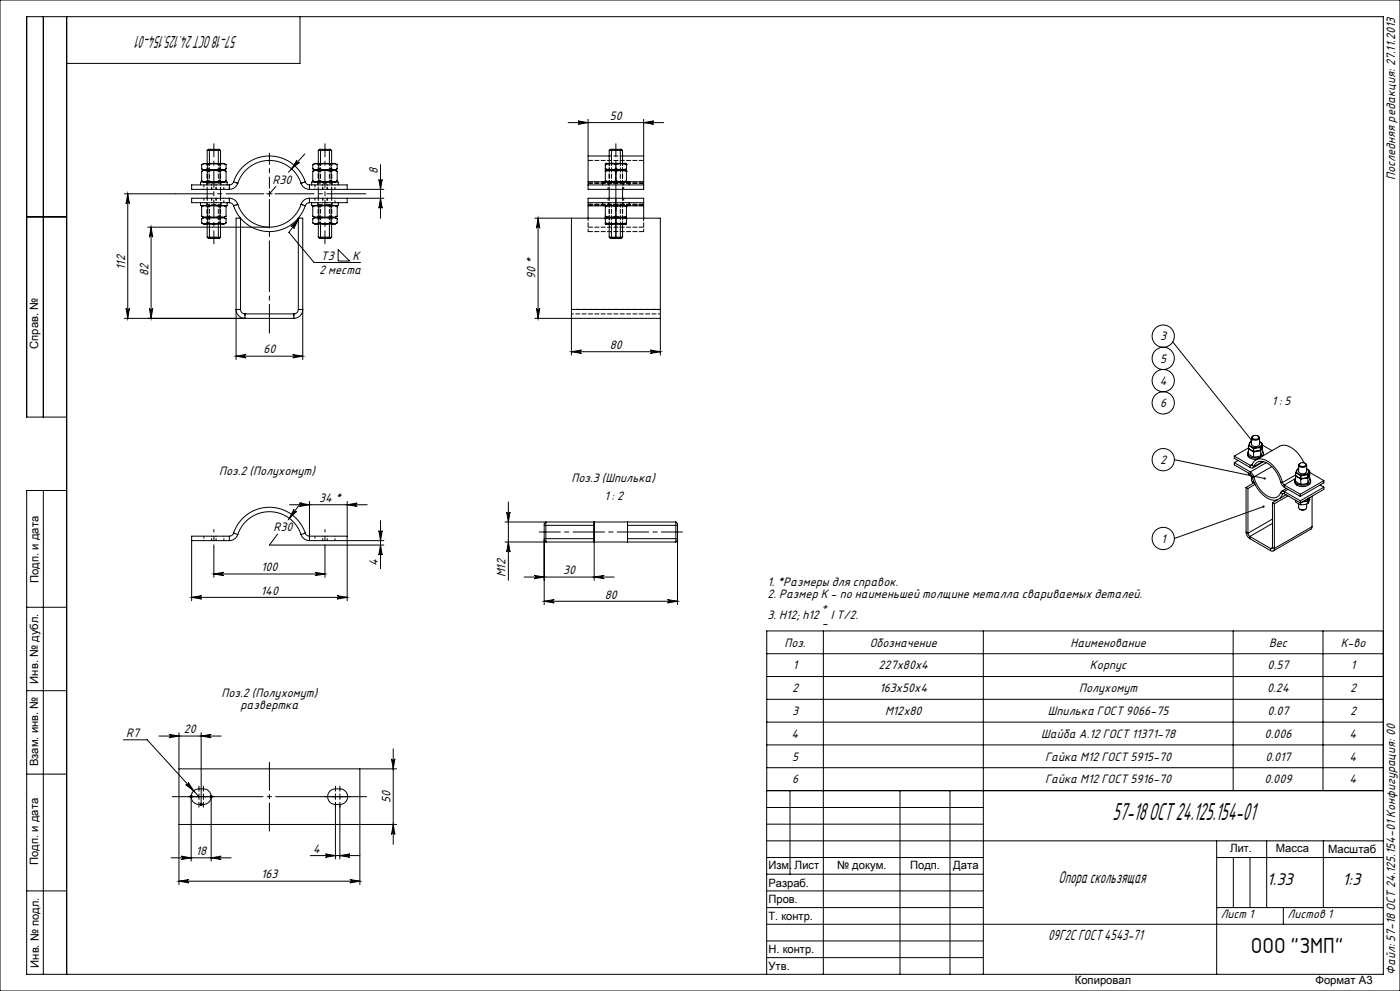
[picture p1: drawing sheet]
<svg xmlns="http://www.w3.org/2000/svg" width="420mm" height="297mm" viewBox="0 0 420 297" stroke-linecap="round" stroke-linejoin="round" font-family="sans-serif">
<g fill="none" stroke="#000" stroke-width=".3">
<path d="M0 0h420v297h-420zM13 5v120M20 5v287M90 5v14h-70M170.4 36.7h28.7M173.4 36.2l3 .5-3 .5a.5 .5 0 0 0 .5-.5 .5 .5 0 0 0-.5-.5zM176.4 35.7v11M193.1 35.7v11M193.1 36.7l3-.5a.5 .5 0 0 0-.5 .5 .5 .5 0 0 0 .5 .5zM37.3 58.1h15.4M38.3 58.1l.5 3a.5 .5 0 0 0-.5-.5 .5 .5 0 0 0-.5 .5zM38.3 58.1v37.3"/>
<path d="M60.2 55.4v-.8h8v.8M60.5 50.6a1.62 1.62 0 0 0 1.8 0M60.5 49.4l.6-.4h6.1l.6 .4M60.5 49.4a1.62 1.62 0 0 1 1.8 0M60.5 51.4a1.62 1.62 0 0 1 1.8 0M60.5 54.2a1.62 1.62 0 0 0 1.8 0M60.5 50.6l.6 .4M60.5 54.2l.6 .4M60.5 49.4v1.2M60.5 51.4v2.8M61.1 51h6.1M61.1 51l-.6 .4"/>
<path d="M62.2 45.1h4M62.2 45.1l.3-.4h3.3l.4 .4M62.2 45.1v3.9M62.2 56.7v2.7M62.3 50.6l1.4 .3 2.3-.3M62.3 49.4l1.4-.3 2.3 .3M62.3 54.2l1.4 .3 2.3-.3M62.3 51.4l2.3-.3 1.4 .3M62.3 49.4v1.2M62.3 51.4v2.8M62.8 44.7v4.3M65.5 44.7v4.3"/>
<path d="M66 50.6a1.62 1.62 0 0 0 1.8 0M66 49.4a1.62 1.62 0 0 1 1.8 0M66 54.2a1.62 1.62 0 0 0 1.8 0M66 51.4a1.62 1.62 0 0 1 1.8 0M66 49.4v1.2M66 51.4v2.8M66.2 45.1v3.9M66.2 56.7v2.7M67.2 51l.6 .4M67.8 50.6l-.6 .4M67.8 54.2l-.6 .4M67.8 49.4v1.2"/>
<path d="M67.8 51.4v2.8M68.8 59.4a2.67 2.67 0 0 1 2.5 1.8M68.8 55.4h-11.3v1.3h11.3M68.8 59.4h-11.3v1.3h11.3M68.8 55.4v1.3M68.8 59.4v1.3M70.1 54.5a11.3 11.3 0 0 1 10.7-7.8 11.3 11.3 0 0 1 10.8 7.8M70.1 54.5a1.33 1.33 0 0 1-1.3 .9M70.1 54.5l1.2 .4M71.3 54.9a10 10 0 0 1 9.5-6.8 10 10 0 0 1 9.5 6.8M71.3 54.9a2.67 2.67 0 0 1-2.5 1.8M80 58.1h1.7"/>
<path d="M80.8 57.2v1.7M82.7 55.9l-1.9 2.2M89.1 48a.5 .5 0 0 0 0 .7 .5 .5 0 0 0 .7 0l-2.3 1.9zM90.3 54.9a2.67 2.67 0 0 0 2.5 1.8M91.4 46.1l-4.8 5.5M91.6 54.5a1.33 1.33 0 0 0 1.2 .9M91.6 54.5l-1.3 .4M92.8 59.4a2.67 2.67 0 0 0-2.5 1.8M92.8 55.4h11.4v1.3M92.8 55.4v1.3M92.8 59.4v1.3M92.8 59.4h22.4"/>
<path d="M92.8 56.7h22.4M93.5 55.4v-.8h8v.8M93.8 50.6a1.62 1.62 0 0 0 1.9 0M93.8 49.4l.7-.4h6l.6 .4M93.8 49.4a1.62 1.62 0 0 1 1.9 0M93.8 51.4a1.62 1.62 0 0 1 1.9 0M93.8 54.2a1.62 1.62 0 0 0 1.9 0M93.8 50.6l.7 .4M93.8 54.2l.7 .4M93.8 49.4v1.2M93.8 51.4v2.8M94.5 51h6"/>
<path d="M94.5 51l-.7 .4M95.5 45.1h4M95.5 45.1l.3-.4h3.4l.3 .4M95.5 45.1v3.9M95.5 56.7v2.7M95.7 50.6l2.2 .3 1.4-.3M95.7 49.4l2.2-.3 1.4 .3M95.7 51.4l1.3-.3 2.3 .3M95.7 54.2l1.3 .3 2.3-.3M95.7 49.4v1.2M95.7 51.4v2.8M96.2 44.7v4.3"/>
<path d="M98.8 44.7v4.3M99.3 50.6a1.62 1.62 0 0 0 1.8 0M99.3 49.4a1.62 1.62 0 0 1 1.8 0M99.3 51.4a1.62 1.62 0 0 1 1.8 0M99.3 54.2a1.62 1.62 0 0 0 1.8 0M99.3 49.4v1.2M99.3 51.4v2.8M99.5 45.1v3.9M99.5 56.7v2.7M100.5 51l.6 .4M101.1 50.6l-.6 .4M101.1 54.2l-.6 .4"/>
<path d="M101.1 49.4v1.2M101.1 51.4v2.8M104.2 59.4v1.3h-11.4M113.7 53.7a.5 .5 0 0 0 .5 .5 .5 .5 0 0 0 .5-.5l-.5 3zM114.2 49.3v16.1M114.2 59.4l.5 3a.5 .5 0 0 0-.5-.5 .5 .5 0 0 0-.5 .5zM176.4 54.5v.9M176.4 46.7v7.8M176.4 55.4v1.3h16.7v-1.3M176.4 55.4h16.7M176.4 46.7h6.4M176.4 54.5h5.2"/>
<path d="M180.8 55.4v-.8h8v.8M181.6 49.1h6.3M181.6 49.4a4.6 4.6 0 0 1 3.2 0M181.6 49.1v.3M181.6 50.6a4.6 4.6 0 0 0 3.2 0M181.6 50.6v.3M181.6 51.4a4.6 4.6 0 0 1 3.2 0M181.6 54.2v.3M181.6 54.2a4.6 4.6 0 0 0 3.2 0M181.6 50.9l.2 .1M181.6 54.5l.2 .1M181.6 49.4v1.2"/>
<path d="M181.6 51.4v2.8M181.8 51h6M181.8 51l-.2 .4M182.8 45.1h4M182.8 45.1v3.9M182.8 56.7v2.7M183.4 44.7v4.3M184.8 49.4a4.6 4.6 0 0 1 3.1 0M184.8 50.6a4.6 4.6 0 0 0 3.1 0M184.8 51.4a4.6 4.6 0 0 1 3.1 0M184.8 54.2a4.6 4.6 0 0 0 3.1 0M184.8 49.4v1.2"/>
<path d="M184.8 51.4v2.8M186.1 44.7v4.3M186.1 44.7l.7 .4M186.1 44.7h-3l-.3 .4M186.8 45.1v3.9M186.8 56.7v2.7M186.8 46.7h6.3M187.8 51l.1 .4M187.9 54.5h5.2M187.9 49.1v.3M187.9 50.6v.3M187.9 54.2v.3"/>
<path d="M187.9 50.9l-.1 .1M187.9 54.5l-.1 .1M187.9 49.4v1.2M187.9 51.4v2.8M193.1 54.5v.9M193.1 46.7v7.8M8 65h12M44.3 68.1h36.5M45.3 68.1l.5 3a.5 .5 0 0 0-.5-.5 .5 .5 0 0 0-.5 .5zM45.3 68.1v27.3M60.2 60.7v.9h8v-.9M60.5 65.6a1.62 1.62 0 0 1 1.8 0"/>
<path d="M60.5 66.8a1.62 1.62 0 0 0 1.8 0M60.5 66.8l.6 .4h6.1l.6-.4M60.5 64.8a1.62 1.62 0 0 0 1.8 0M60.5 62a1.62 1.62 0 0 1 1.8 0M60.5 64.8l.6 .4M60.5 62v2.8M60.5 65.6v1.2M61.1 65.2h6.1M61.1 65.2l-.6 .4M61.1 61.6l-.6 .4M62.2 71.1h4M62.2 67.2v3.9"/>
<path d="M62.2 71.1l.3 .3M62.3 65.6l1.4-.3 2.3 .3M62.3 66.8l1.4 .3 2.3-.3M62.3 64.8l2.3 .3 1.4-.3M62.3 62l2.3-.3 1.4 .3M62.3 62v2.8M62.3 65.6v1.2M62.5 71.4h3.3M62.8 67.2v4.2M65.5 67.2v4.2M66 65.6a1.62 1.62 0 0 1 1.8 0M66 66.8a1.62 1.62 0 0 0 1.8 0"/>
<path d="M66 64.8a1.62 1.62 0 0 0 1.8 0M66 62a1.62 1.62 0 0 1 1.8 0M66 62v2.8M66 65.6v1.2M66.2 67.2v3.9M66.2 71.1l-.4 .3M67.2 65.2l.6 .4M67.2 61.6l.6 .4M67.8 64.8l-.6 .4M67.8 62v2.8M67.8 65.6v1.2M68.8 60.7a1.33 1.33 0 0 1 1.3 1"/>
<path d="M70.1 61.7a11.3 11.3 0 0 0 10.7 7.7 11.3 11.3 0 0 0 10.8-7.7M71.3 61.2a10 10 0 0 0 9.5 6.9 10 10 0 0 0 9.5-6.9M71.3 61.2l-1.2 .5M87.3 67.9l2.2-2.1-1.4 2.7a.5 .5 0 0 0-.1-.7 .5 .5 0 0 0-.7 .1zM89.5 65.8l-2.8 3.9 7.5 9h14M90.3 61.2l1.3 .5M92.8 60.7a1.33 1.33 0 0 0-1.2 1M93.5 60.7v.9h8v-.9M93.8 65.6a1.62 1.62 0 0 1 1.9 0M93.8 66.8l.7 .4h6l.6-.4M93.8 66.8a1.62 1.62 0 0 0 1.9 0M93.8 64.8a1.62 1.62 0 0 0 1.9 0"/>
<path d="M93.8 62a1.62 1.62 0 0 1 1.9 0M93.8 64.8l.7 .4M93.8 62v2.8M93.8 65.6v1.2M94.5 65.2h6M94.5 65.2l-.7 .4M94.5 61.6l-.7 .4M95.5 71.1h4M95.5 67.2v3.9M95.5 71.1l.3 .3M95.7 65.6l2.2-.3 1.4 .3M95.7 66.8l2.2 .3 1.4-.3"/>
<path d="M95.7 64.8l1.3 .3 2.3-.3M95.7 62l1.3-.3 2.3 .3M95.7 62v2.8M95.7 65.6v1.2M95.8 71.4h3.3M95.8 71.4h3.4M96.2 67.2v4.2M98.8 67.2v4.2M99.1 71.4h.1M99.3 65.6a1.62 1.62 0 0 1 1.8 0M99.3 66.8a1.62 1.62 0 0 0 1.8 0M99.3 64.8a1.62 1.62 0 0 0 1.8 0"/>
<path d="M99.3 62a1.62 1.62 0 0 1 1.8 0M99.3 62v2.8M99.3 65.6v1.2M99.5 67.2v3.9M99.5 71.1l-.3 .3M100.5 65.2l.6 .4M100.5 61.6l.6 .4M101.1 64.8l-.6 .4M101.1 62v2.8M101.1 65.6v1.2M101.4 74.8l3.5 3.4h-3.5zM161.4 65.4l.5 3a.5 .5 0 0 0-.5-.5 .5 .5 0 0 0-.5 .5z"/>
<path d="M161.4 65.4v30M171.4 65.4v27.3M176.4 60.7v1M176.4 61.7v3.7M176.4 60.7v-1.3h16.7v1.3M176.4 60.7h16.7M176.4 61.7h5.2M180.8 60.7v.9h8v-.9M181.6 65.6a4.6 4.6 0 0 1 3.2 0M181.6 65.3v.3M181.6 66.8a4.6 4.6 0 0 0 3.2 0M181.6 67.1h6.3"/>
<path d="M181.6 66.8v.3M181.6 62a4.6 4.6 0 0 1 3.2 0M181.6 61.7v.3M181.6 64.8a4.6 4.6 0 0 0 3.2 0M181.6 64.8l.2 .4M181.6 65.4h-21.2M181.6 62v2.8M181.6 65.6v1.2M181.8 65.2h6M181.8 65.2l-.2 .1M181.8 61.6l-.2 .1M182.8 71.1h4"/>
<path d="M182.8 71.1l.3 .3M182.8 67.2v3.9M183.1 71.4h3M183.1 71.4h3.3M183.4 67.2v4.2M184.8 65.6a4.6 4.6 0 0 1 3.1 0M184.8 66.8a4.6 4.6 0 0 0 3.1 0M184.8 62a4.6 4.6 0 0 1 3.1 0M184.8 64.8a4.6 4.6 0 0 0 3.1 0M184.8 62v2.8M184.8 65.6v1.2M186.1 67.2v4.2"/>
<path d="M186.1 71.4h.3M186.8 71.1l-.4 .3M186.8 67.2v3.9M187.8 65.2l.1 .1M187.8 61.6l.1 .1M187.9 61.7h5.2M187.9 65.3v.3M187.9 66.8v.3M187.9 61.7v.3M187.9 64.8l-.1 .4M187.9 65.4h10.2v27.3M187.9 62v2.8"/>
<path d="M187.9 65.6v1.2M193.1 60.7v1M193.1 61.7v3.7M37.3 95.4h50.9M37.8 92.4a.5 .5 0 0 0 .5 .5 .5 .5 0 0 0 .5-.5l-.5 3zM44.8 92.4a.5 .5 0 0 0 .5 .5 .5 .5 0 0 0 .5-.5l-.5 3zM72.2 92.7h-1.4a2.67 2.67 0 0 0 2.7 2.7v-1.3M72.2 92.7a1.33 1.33 0 0 0 1.3 1.4M72.2 92.7v-27.3h-1.4v42.3M73.5 94.1h14.7M88.2 94.1v1.3M89.5 92.7h1.3a2.67 2.67 0 0 1-2.6 2.7"/>
<path d="M89.5 92.7a1.33 1.33 0 0 1-1.3 1.4M89.5 92.7v-27.3h1.3v42.3M160.4 95.4h37.7M160.9 92.4a.5 .5 0 0 0 .5 .5 .5 .5 0 0 0 .5-.5l-.5 3zM171.4 92.7v13.7M171.4 92.7h26.7M198.1 95.4v11M198.1 92.7v2.7M70.8 106.7l3-.5a.5 .5 0 0 0-.5 .5 .5 .5 0 0 0 .5 .5zM70.8 106.7h20M87.8 106.2l3 .5-3 .5a.5 .5 0 0 0 .5-.5 .5 .5 0 0 0-.5-.5zM171.4 105.4h26.7"/>
<path d="M171.4 105.4l3-.5a.5 .5 0 0 0-.4 .5 .5 .5 0 0 0 .4 .5zM195.1 104.9l3 .5-3 .5a.5 .5 0 0 0 .5-.5 .5 .5 0 0 0-.5-.5zM351.8 102.5l23.7 29.4M20 125h-12v-120h407v287h-407v-145h12M352.3 137.8l27.1 5.6M370.3 138.7l4.8 2.7M370.3 138.7v.6l4.8 2.8M370.3 136.7v.7l4.8 2.7M370.3 136.7l4.8 2.8M371.4 138l-1.1 .7M374.3 135.9a2.01 2.01 0 0 0 2.6 1.8h.2M374.5 133.7l1.6 .8"/>
<path d="M374.5 134.3l1.6 .9M374.5 134.6l1.6 .9M374.5 134.6v1.4l1.6 .9M374.5 135.2a1.21 1.21 0 0 0 0 1.3 1.21 1.21 0 0 0 1.1 .6l1 .2a1.87 1.87 0 0 0 2.4-1.7l-.2-.4M374.5 133.7v.6M374.5 134.2l-4.2 2.5M374.6 134.3l-.1 .3M375.1 139.5v.6M375.5 132.4a.87 .87 0 0 0-.6 1 .87 .87 0 0 0 .9 .7l.5 .1a1.44 1.44 0 0 0 2.1-1.4l-.5-.4M375.5 132.3l-.5 .3-.5 1.1M375.5 131.2v1.9a1.38 1.38 0 0 0 2.4 0v-1.9M375.6 139.3a2.81 2.81 0 0 1 4.6-1.1 10.7 10.7 0 0 1 4.5 6.4"/>
<path d="M375.6 139.3l-.5 .2M375.6 139.3l.6 .5M375.7 139.1l-.6 .4M375.8 130.8l.6-.3a.71 .71 0 0 1 .9 .1 .71 .71 0 0 1 .2 .8l-.5 .2a.78 .78 0 0 1-.9 0 .78 .78 0 0 1-.3-.8zM375.9 130.7a.67 .67 0 0 0-.4 .8 .67 .67 0 0 0 .9 .4 .91 .91 0 0 0 1-.1 .91 .91 0 0 0 .3-.9l-.3-.2M376.1 134.5v.7M376.1 135.5v1.4M376.2 139.8a2.49 2.49 0 0 1 4-1 9.5 9.5 0 0 1 4 5.7M376.2 139.8a.66 .66 0 0 1-1.1 .3M376.8 137.8l7.1-4.1a4.4 4.4 0 0 1 4.9 1.6l1.4 1.7 1 1.7M377.9 132.3l.9 .7M378.2 134.2l-2.1 .3"/>
<path d="M378.2 134.8l-2.1 .4M378.2 135.2l-2.1 .3M378.2 136.6l-2.1 .3M378.2 134.2v.6M378.2 135.2v1.4M378.7 133.9l.1 .1M378.8 133l-.6 1.2M378.8 133v.6l-.6 1.2M378.8 134l-.6 1.2M378.8 134v1.4l-.6 1.2M378.8 133.4l2.8 1.7M378.8 138.3l-2.6 1.5"/>
<path d="M379.1 135.9l-.1 .6M379.1 138.4l-3.2 1.8M379.9 138.7l-4.8 2.7M381.5 139.8l-5.3 3.1M389.6 139.4v1.9a1.39 1.39 0 0 0 2.4 0v-1.9M389.9 139l.6-.3a.76 .76 0 0 1 .9 0 .76 .76 0 0 1 .3 .8l-.7 .3a.74 .74 0 0 1-.8-.1 .74 .74 0 0 1-.3-.7zM390.1 138.8a.65 .65 0 0 0-.5 .9 .65 .65 0 0 0 .9 .4 .96 .96 0 0 0 1.4-1l-.4-.3M13 147v145M70.1 159.8a1.33 1.33 0 0 1-1.3 .9M70.1 159.8a11.3 11.3 0 0 1 10.7-7.8 11.3 11.3 0 0 1 10.8 7.8M70.1 159.8l1.2 .4M86.8 151.3h23.4"/>
<path d="M88.2 152.6a.5 .5 0 0 0 .1 .7 .5 .5 0 0 0 .7-.1l-2.2 2.1zM89.8 150.8l3 .5-3 .5a.5 .5 0 0 0 .5-.5 .5 .5 0 0 0-.5-.5zM90.4 150.5l-3.9 5.3M91.6 159.8a1.33 1.33 0 0 0 1.2 .9h11.4M91.6 159.8l-1.3 .4M92.8 150.3v11.7M104.2 150.3v29.7M104.2 151.3l3-.5a.5 .5 0 0 0-.5 .5 .5 .5 0 0 0 .5 .5zM113.7 159a.5 .5 0 0 0 .5 .5 .5 .5 0 0 0 .5-.5l-.5 3zM114.2 156v14.5M151.5 156.4h51.3M152 153.4a.5 .5 0 0 0 .5 .5 .5 .5 0 0 0 .5-.5l-.5 3z"/>
<path d="M152.5 150.4v23.5M163.3 156.9l.5-.5v6l-.5-.5zM163.3 157.4h15M178.3 156.4v6zM178.3 156.4v.1M188.3 157.4h15M188.3 156.4v6M202.8 156.4v6M202.8 156.4l.5 .5M203.3 156.9v5M203.3 157v4.9M203.3 156.9v.1"/>
<path d="M373.8 159.5l.4 1.2 .8 .7M373.8 146.1l.6 .3M373.8 159.5l.6 .3M373.8 146.1v13.4M374.4 159.8l.6 1M374.4 146.4v13.4M374.5 141.8a1.38 1.38 0 0 0 1.2 1.2M375.1 142.1l.5 .7M375.1 141.4l.6 .7 .5 .8M375.1 141.4v.7M375.5 142.9v1.2l.7 .5M375.6 142.8a9.2 9.2 0 0 0 6.5 7.1l1.2-.1"/>
<path d="M375.6 142.8l.6 .1M375.8 144.5l.5 .2-2.5 1.4M376.2 142.9a8.1 8.1 0 0 0 5.8 6.3 2.17 2.17 0 0 0 2.2-1.6M376.5 145.2l-2.1 1.2M379.1 151.8l-26.8 9.6M381.7 150.6l.6 .4M381.7 150.6v13.5M381.7 155.6l-7.3 4.2M381.7 156.9l-6.7 3.9M382.3 151v13.4M384.2 144.5l.4 .9 .7 .6M384.2 147.6l.5 .5"/>
<path d="M384.2 144.5l.5 .1M384.7 148.1l-.8 1.3M384.7 144.6l.6 .8M385.1 147.9l-.4 .2M385.3 147.3a.67 .67 0 0 0-1.1 .3M385.3 148l-.6 .1M385.3 147.3l4.8 2.8M385.3 148l4.8 2.7M385.3 145.4v.6M385.3 147.3v.7M385.3 145.4l4.8 2.7M385.3 146l4.8 2.8"/>
<path d="M385.8 148.3l-4.1 2.3M385.9 146.4l-1.4 .8M386.4 148.6l-4.1 2.4M386.4 146.7l-1.1 .6M388.4 144a2.1 2.1 0 0 0 2.9 1.8 1.76 1.76 0 0 0 1.9-1.8M388.7 141.8l1.5 .9M388.7 141.8a1.32 1.32 0 0 0 1.2 1.4l.3 .1M388.7 149.9a1.31 1.31 0 0 0 1.2 1.3l.3 .1M388.7 142.8l1.5 .9M388.7 142.8v1.4l1.5 .9M388.7 142.3l-4 2.3M388.8 142.5l-.1 .3"/>
<path d="M389.6 140.5a.9 .9 0 0 0-.6 1.1 .9 .9 0 0 0 1.1 .7h.5a1.31 1.31 0 0 0 1.4-.1 1.31 1.31 0 0 0 .4-1.3l-.4-.4M389.6 140.5l-.5 .3-.4 1M389.6 151v1.1a1.39 1.39 0 0 0 2.4 0v-1M389.9 152.6l.8 .3 .9-.3M390.1 148.1v.7M390.1 150.1v.6M390.2 142.7v.6M390.2 143.7v1.4M390.2 150.7v.6M392 140.5l.9 .7M392.3 142.4l-2.1 .3M392.3 143l-2.1 .3"/>
<path d="M392.3 150.3l-2 .3M392.3 150.3l.6-1.2v.6l-.6 1.2M392.3 150.9l-2.1 .4M392.3 150l-1.4 .3M392.3 143.4l-2.1 .3M392.3 144.8l-2.1 .3M392.3 142.4v.6M392.3 143.4v1.4M392.3 149.4v.6M392.3 150.3v.6M392.7 149.2l-.4 .8M392.8 142.1h.1"/>
<path d="M392.9 141.2l-.6 1.2M392.9 141.2v.6l-.6 1.2M392.9 142.1l-.6 1.3M392.9 142.1v1.4l-.6 1.3M392.9 143.4a1.18 1.18 0 0 1 .1 1.3 1.18 1.18 0 0 1-1.1 .6l-1 .1a1.96 1.96 0 0 1-2.5-1.6l.3-.4-3.4 2M392.9 141.6l4.3 2.4M393.6 157.8l-.3 .8-11.3 6.5M393.6 148.7v9.1M393.6 157.8l-11.3 6.6M396 145.4l1.2 .6M397.2 146l-7.1 4.1M397.2 146v.7l-7.1 4"/>
<path d="M397.2 144v.7l-7.1 4.1M397.2 144l-7.1 4.1M57.5 162h11.3M57.5 179l3-.5a.5 .5 0 0 0-.5 .5 .5 .5 0 0 0 .5 .5zM57.5 179h46.7M64.2 172l3-.5a.5 .5 0 0 0-.5 .5 .5 .5 0 0 0 .5 .5zM64.2 164v9M64.2 172h33.3M68.8 160.7h-11.3v19.3M68.8 160.7v1.3M71.3 160.2a2.67 2.67 0 0 1-2.5 1.8M71.3 160.2a10 10 0 0 1 9.5-6.8 10 10 0 0 1 9.5 6.8"/>
<path d="M83.3 160.1l-2.5 3.3h34.4M90.3 160.2a2.67 2.67 0 0 0 2.5 1.8M92.8 162h22.4M94.5 171.5l3 .5-3 .5a.5 .5 0 0 0 .5-.5 .5 .5 0 0 0-.5-.5zM97.5 164v9M101.2 178.5l3 .5-3 .5a.5 .5 0 0 0 .4-.5 .5 .5 0 0 0-.4-.5zM114.2 163.4l.5 3a.5 .5 0 0 0-.5-.5 .5 .5 0 0 0-.5 .5zM151.5 162.4h51.3M152.5 162.4l.5 3a.5 .5 0 0 0-.5-.4 .5 .5 0 0 0-.5 .4zM157.3 172.9h27M160.3 172.4l3 .5-3 .5a.5 .5 0 0 0 .4-.5 .5 .5 0 0 0-.4-.5zM178.3 172.9l3-.5a.5 .5 0 0 0-.5 .5 .5 .5 0 0 0 .5 .5z"/>
<path d="M178.3 173.9v-12.5h-15v19.8M188.3 161.4h15v19.8M200.3 179.7l3 .5-3 .5a.5 .5 0 0 0 .4-.5 .5 .5 0 0 0-.4-.5zM203.3 161.9l-.5 .5M375 161.4l6.2 3.6M375 160.8v.6M375 160.8l6.2 3.6M381.2 164.4v.6M381.7 164.1a.34 .34 0 0 1-.1 .3 .34 .34 0 0 1-.4 0M381.7 164.1l.6 .3M381.7 164.1l-.5 .3M382.3 164.4a.69 .69 0 0 1-.3 .7 .69 .69 0 0 1-.8-.1"/>
<path d="M8 182h12M163.3 180.2l3-.5a.5 .5 0 0 0-.5 .5 .5 .5 0 0 0 .5 .5zM163.3 180.2h40M230 195.9h185M247 189.1v47.8M295 189.1v47.8M369.9 189.1v47.8M396.9 189.1v47.8M415 189.1h-185v47.8h185M8 207h12M53.7 219.6v45.5M60.3 219.6v22"/>
<path d="M230 202.8h185M230 209.6h185M230 216.4h185M8 232h12M37 221.7h7.2l15.5 17.1M47.7 220.6h18.6M50.7 220.1l3 .5-3 .5a.5 .5 0 0 0 .5-.5 .5 .5 0 0 0-.5-.5zM55.7 235.2a.5 .5 0 0 0 .7 0 .5 .5 0 0 0 .1-.7l1.6 2.5zM56.8 238.8h1M57 238.4l.7 .7M57.3 238.3v19.8M57.7 238.4l-.7 .7"/>
<path d="M58 237.1l1.1-.6 1.9-.1a2.33 2.33 0 0 1 2.3 2.4 2.33 2.33 0 0 1-2.3 2.3h-1.3a2.33 2.33 0 0 1-2.2-1.4 2.33 2.33 0 0 1 .5-2.6zM58.8 238.8h3M59.7 237.9v1.7M60.3 220.6l3-.5a.5 .5 0 0 0-.4 .5 .5 .5 0 0 0 .4 .5zM61 237.9v1.7M62.8 238.8h1M63 238.4l.7 .7M63.3 238.3v19.8M63.7 238.4l-.7 .7M99.8 238.8h3M100.6 237.9v1.7M102 237.9v1.7"/>
<path d="M108 230.4v34.7M117.5 227.4a.5 .5 0 0 0 .5 .5 .5 .5 0 0 0 .5-.5l-.5 3zM118 224.4v28.7M119 230.4h-65.3M230 223.2h185M230 230.1h185M237 237v25M247 237v55M270 237v55M285 237v55M295 237v55M415 237h-185v55"/>
<path d="M51.3 257.1h18M54.3 256.6l3 .5-3 .5a.5 .5 0 0 0 .5-.5 .5 .5 0 0 0-.5-.5zM60 240.7l.7 .7M60.7 240.7l-.7 .7M63.3 257.1l3-.5a.5 .5 0 0 0-.4 .5 .5 .5 0 0 0 .4 .5zM93.1 256.4h14.9M97.6 255.9l3 .5-3 .5a.5 .5 0 0 0 .5-.5 .5 .5 0 0 0-.5-.5zM100.6 241.1a2.33 2.33 0 0 1-2.3-2.3 2.33 2.33 0 0 1 2.3-2.4h1.4a2.33 2.33 0 0 1 2.3 2.4 2.33 2.33 0 0 1-2.3 2.3M100.6 241.1h1.4M100.6 241.1v16.3M102 256.4l3-.5a.5 .5 0 0 0-.5 .5 .5 .5 0 0 0 .5 .5zM102 241.1v16.3"/>
<path d="M118 247.1l.5 3a.5 .5 0 0 0-.5-.5 .5 .5 0 0 0-.5 .5zM119 247.1h-65.3M230 257h65M230 242h65M230 247h65M230 252h185M365 252v40M365 257h50M370 257v15M375 257v15M380 252v20M397 252v20"/>
<path d="M8 267h12M53.7 264.1l3-.5a.5 .5 0 0 0-.5 .5 .5 .5 0 0 0 .5 .5zM53.7 264.1h54.3M105 263.6l3 .5-3 .5a.5 .5 0 0 0 .4-.5 .5 .5 0 0 0-.4-.5zM230 262h65M230 267h65M230 272h65M230 277h185M365 272h50M385 272v5M230 282h65M230 287h65"/>
<circle cx="349" cy="107.4" r="3.3"/>
<circle cx="349" cy="100.7" r="3.3"/>
<circle cx="349" cy="114.1" r="3.3"/>
<circle cx="349" cy="120.7" r="3.3"/>
<circle cx="349" cy="137.8" r="3.3"/>
<circle cx="349" cy="161.4" r="3.3"/>
</g>
<path d="M66.2 54.7h-4h4M99.5 54.7h-4h4" fill="none" stroke="#000" stroke-width=".3" stroke-dasharray="1.3 .6" stroke-dashoffset=".4" stroke-linecap="butt"/>
<path d="M66.1 54.7h-3.9M99.5 54.7h-4M186.7 54.7h-3.9" fill="none" stroke="#000" stroke-width=".3" stroke-dasharray="1.3 .6" stroke-dashoffset=".6" stroke-linecap="butt"/>
<path d="M186.4 71.4h-3.3h1.7" fill="none" stroke="#000" stroke-width=".3" stroke-dasharray="1.3 .6" stroke-dashoffset=".1" stroke-linecap="butt"/>
<path d="M186.7 54.7h-3.9h2" fill="none" stroke="#000" stroke-width=".3" stroke-dasharray="1.3 .6" stroke-dashoffset=".5" stroke-linecap="butt"/>
<g fill="none" stroke="#000" stroke-width=".3" stroke-dasharray="1.3 .6" stroke-dashoffset=".6">
<path d="M62.2 49v2M62.2 54.7v2M62.2 59.4v2M62.2 49v5.7M62.8 49v5.7M65.5 54.7v-5.7M66.2 51v-2M66.2 56.7v-2M66.2 54.7v-5.7M95.5 49v2M95.5 54.7v2M95.5 59.4v2"/>
<path d="M95.5 49v5.7M96.2 49v5.7M98.8 54.7v-5.7M99.5 51v-2M99.5 56.7v-2M99.5 54.7v-5.7M182.8 49v2M182.8 54.7v2M182.8 59.4v2M182.8 49v5.7M183.4 49v5.7M184.8 50.6v-1.2"/>
<path d="M186.1 54.7v-5.7M186.8 51v-2M186.8 56.7v-2M186.8 54.7v-5.7M62.2 65.2v2M62.2 61.4v5.8M62.8 61.4v5.8M65.5 67.2v-5.8M66.2 67.2v-2M66.2 67.2v-5.8M66.2 61.4v-2M95.5 65.2v2"/>
<path d="M95.5 61.4v5.8M96.2 61.4v5.8M98.8 67.2v-5.8M99.5 67.2v-2M99.5 67.2v-5.8M99.5 61.4v-2M182.8 65.2v2M182.8 61.4v5.8M183.4 61.4v5.8M184.8 66.8v-1.2M186.1 67.2v-5.8M186.8 67.2v-2"/>
<path d="M186.8 67.2v-5.8M186.8 61.4v-2M171.4 92.7h26.7M198.1 94.1h-26.7M198.1 92.7h-26.7"/>
</g>
<g fill="none" stroke="#000" stroke-width=".3" stroke-dasharray="1.3 .6">
<path d="M61.1 54.6h.1M63 54.7h3.2M66.2 54.7h-.1M67.2 54.6h.1M99.5 54.7h.1M181.6 49.4h.1M181.6 51.4h.1M181.6 50.9l.2 .1M181.6 54.5l.2 .1M181.8 54.6h.1M181.8 49l-.2 .1M181.8 51l-.2 .1"/>
<path d="M186.4 54.7h.4M186.8 54.7h-.1M187.8 51l.1-.1M187.8 54.6l.1-.1M187.8 54.6h.1M187.9 51.4h.1M187.9 49.1l-.1-.1M187.9 51.1l-.1-.1M187.9 49.4h.1M94.5 61.6h.1M98.7 61.4h-3.2M100.5 61.6h.1"/>
<path d="M181.6 62h.1M181.6 65.6h.1M181.6 67.1l.2 .1M181.6 65.1l.2 .1M181.8 65.2l-.2 .1M181.8 61.6l-.2 .1M186.4 71.4h.1M187.8 67.2l.1-.1M187.8 65.2l.1-.1M187.9 65.6h.1M187.9 65.3l-.1-.1M187.9 61.7l-.1-.1"/>
<path d="M187.9 62h.1"/>
</g>
<path d="M80.8 56.4v-10.5" fill="none" stroke="#000" stroke-width=".3" stroke-dasharray="15.2 1.3 1.3 1.3" stroke-dashoffset="11.9"/>
<path d="M79.2 58.1h-26.5" fill="none" stroke="#000" stroke-width=".3" stroke-dasharray="15.2 1.3 1.3 1.3" stroke-dashoffset="3.9"/>
<path d="M80.8 59.7v40.1" fill="none" stroke="#000" stroke-width=".3" stroke-dasharray="15.2 1.3 1.3 1.3" stroke-dashoffset="6.6"/>
<path d="M82.5 58.1h27.3" fill="none" stroke="#000" stroke-width=".3" stroke-dasharray="15.2 1.3 1.3 1.3" stroke-dashoffset="3.5"/>
<g fill="none" stroke="#000" stroke-width=".3" stroke-dasharray="15.2 1.3 1.3 1.3">
<path d="M58 238.8h-1.5M59.3 238.8h-1.5M59.7 237.1v-1.5M61 237.1v-1.5M61.3 238.8h1.5M62.7 238.8h1.5M99 238.8h-1.5M100.3 238.8h-1.5M100.6 237.1v-1.5M102 237.1v-1.5M102.3 238.8h1.5M103.6 238.8h1.5"/>
<path d="M59.7 240.4v1.5M61 240.4v1.5M100.6 240.4v1.5M102 240.4v1.5"/>
</g>
<path d="M51.7 238.8h58.3" fill="none" stroke="#000" stroke-width=".3" stroke-dasharray="15.2 1.3 1.3 1.3" stroke-dashoffset="7.1"/>
<path d="M80.8 228.4v20.7" fill="none" stroke="#000" stroke-width=".3" stroke-dasharray="15.2 1.3 1.3 1.3" stroke-dashoffset="6.8"/>
<path d="M64.2 43.1v11.6M97.5 43.1v11.6M184.8 43.1v11.6M64.2 61.4v11.7M97.5 61.4v11.7M184.8 71.1v-11.7" fill="none" stroke="#000" stroke-width=".3" stroke-dasharray="15.2 1.3 1.3 1.3" stroke-dashoffset="11.3"/>
<path d="M64.2 54.7v6.7M97.5 54.7v6.7" fill="none" stroke="#000" stroke-width=".3" stroke-dasharray="15.2 1.3 1.3 1.3" stroke-dashoffset="13.8"/>
<path d="M161.8 159.4h16.5M188.3 159.4h16.5" fill="none" stroke="#000" stroke-width=".3" stroke-dasharray="15.2 1.3 1.3 1.3" stroke-dashoffset="8.9"/>
<path d="M178.3 159.4h10" fill="none" stroke="#000" stroke-width=".3" stroke-dasharray="15.2 1.3 1.3 1.3" stroke-dashoffset="12.1"/>
<path d="M184.8 54.7v16.4" fill="none" stroke="#000" stroke-width=".3" stroke-dasharray="15.2 1.3 1.3 1.3" stroke-dashoffset="9"/>
<path d="M64.2 164v-5.3M97.5 164v-5.3" fill="none" stroke="#000" stroke-width=".3" stroke-dasharray="15.2 1.3 1.3 1.3" stroke-dashoffset="14.5"/>
<g fill="#000">
<path d="M87.3 67.9l2.2-2.1-1.4 2.7a.5 .5 0 0 0-.1-.7 .5 .5 0 0 0-.7 .1z"/>
<path d="M193.1 36.7l3-.5a.5 .5 0 0 0-.5 .5 .5 .5 0 0 0 .5 .5zM173.4 36.2l3 .5-3 .5a.5 .5 0 0 0 .5-.5 .5 .5 0 0 0-.5-.5z"/>
<path d="M89.1 48l-1.6 2.6 2.3-1.9a.5 .5 0 0 1-.7 0 .5 .5 0 0 1 0-.7zM64.2 172l3-.5a.5 .5 0 0 0-.5 .5 .5 .5 0 0 0 .5 .5zM94.5 171.5l3 .5-3 .5a.5 .5 0 0 0 .5-.5 .5 .5 0 0 0-.5-.5zM88.2 152.6l-1.4 2.7 2.2-2.1a.5 .5 0 0 1-.7 .1 .5 .5 0 0 1-.1-.7zM55.7 235.2l2.4 1.8-1.6-2.5a.5 .5 0 0 1-.1 .7 .5 .5 0 0 1-.7 0z"/>
<path d="M114.2 59.4l.5 3a.5 .5 0 0 0-.5-.5 .5 .5 0 0 0-.5 .5zM113.7 53.7a.5 .5 0 0 0 .5 .5 .5 .5 0 0 0 .5-.5l-.5 3z"/>
<path d="M161.4 65.4l.5 3a.5 .5 0 0 0-.5-.5 .5 .5 0 0 0-.5 .5zM160.9 92.4a.5 .5 0 0 0 .5 .5 .5 .5 0 0 0 .5-.5l-.5 3zM113.7 159a.5 .5 0 0 0 .5 .5 .5 .5 0 0 0 .5-.5l-.5 3zM114.2 163.4l.5 3a.5 .5 0 0 0-.5-.5 .5 .5 0 0 0-.5 .5z"/>
<path d="M37.8 92.4a.5 .5 0 0 0 .5 .5 .5 .5 0 0 0 .5-.5l-.5 3zM38.3 58.1l.5 3a.5 .5 0 0 0-.5-.5 .5 .5 0 0 0-.5 .5z"/>
<path d="M44.8 92.4a.5 .5 0 0 0 .5 .5 .5 .5 0 0 0 .5-.5l-.5 3zM45.3 68.1l.5 3a.5 .5 0 0 0-.5-.5 .5 .5 0 0 0-.5 .5z"/>
<path d="M70.8 106.7l3-.5a.5 .5 0 0 0-.5 .5 .5 .5 0 0 0 .5 .5zM87.8 106.2l3 .5-3 .5a.5 .5 0 0 0 .5-.5 .5 .5 0 0 0-.5-.5z"/>
<path d="M195.1 104.9l3 .5-3 .5a.5 .5 0 0 0 .5-.5 .5 .5 0 0 0-.5-.5zM171.4 105.4l3-.5a.5 .5 0 0 0-.4 .5 .5 .5 0 0 0 .4 .5zM104.2 151.3l3-.5a.5 .5 0 0 0-.5 .5 .5 .5 0 0 0 .5 .5zM89.8 150.8l3 .5-3 .5a.5 .5 0 0 0 .5-.5 .5 .5 0 0 0-.5-.5z"/>
<path d="M375.2 131.7v.5h.5l-.2-.3 .2 .2v-.4zM379.2 143.2v.4l.4 .1 .1-.2-.3-.1 .3 .1v-.3zM378.8 151.6a.33 .33 0 0 0 .2 .6 .33 .33 0 0 0 .4-.5l-.3 .1 .3-.1-.3-.2z"/>
<path d="M57.5 179l3-.5a.5 .5 0 0 0-.5 .5 .5 .5 0 0 0 .5 .5zM101.2 178.5l3 .5-3 .5a.5 .5 0 0 0 .4-.5 .5 .5 0 0 0-.4-.5z"/>
<path d="M152.5 162.4l.5 3a.5 .5 0 0 0-.5-.4 .5 .5 0 0 0-.5 .4zM152 153.4a.5 .5 0 0 0 .5 .5 .5 .5 0 0 0 .5-.5l-.5 3z"/>
<path d="M60.3 220.6l3-.5a.5 .5 0 0 0-.4 .5 .5 .5 0 0 0 .4 .5zM50.7 220.1l3 .5-3 .5a.5 .5 0 0 0 .5-.5 .5 .5 0 0 0-.5-.5z"/>
<path d="M117.5 227.4a.5 .5 0 0 0 .5 .5 .5 .5 0 0 0 .5-.5l-.5 3zM118 247.1l.5 3a.5 .5 0 0 0-.5-.5 .5 .5 0 0 0-.5 .5z"/>
<path d="M54.3 256.6l3 .5-3 .5a.5 .5 0 0 0 .5-.5 .5 .5 0 0 0-.5-.5zM63.3 257.1l3-.5a.5 .5 0 0 0-.4 .5 .5 .5 0 0 0 .4 .5z"/>
<path d="M97.6 255.9l3 .5-3 .5a.5 .5 0 0 0 .5-.5 .5 .5 0 0 0-.5-.5zM102 256.4l3-.5a.5 .5 0 0 0-.5 .5 .5 .5 0 0 0 .5 .5z"/>
<path d="M53.7 264.1l3-.5a.5 .5 0 0 0-.5 .5 .5 .5 0 0 0 .5 .5zM105 263.6l3 .5-3 .5a.5 .5 0 0 0 .4-.5 .5 .5 0 0 0-.4-.5zM160.3 172.4l3 .5-3 .5a.5 .5 0 0 0 .4-.5 .5 .5 0 0 0-.4-.5zM178.3 172.9l3-.5a.5 .5 0 0 0-.5 .5 .5 .5 0 0 0 .5 .5zM163.3 180.2l3-.5a.5 .5 0 0 0-.5 .5 .5 .5 0 0 0 .5 .5zM200.3 179.7l3 .5-3 .5a.5 .5 0 0 0 .4-.5 .5 .5 0 0 0-.4-.5z"/>
</g>
<path d="M61.1 54.6h6.1M95.5 54.7h4M181.8 54.6h6M186.8 46.7h-4M66.2 61.4h-4M100.5 61.6h-6M176.4 65.4v4M186.8 61.4h-4M193.1 65.4v4" fill="none" stroke="#000" stroke-width=".3" stroke-dasharray="1.3 .6" stroke-dashoffset=".5"/>
<g fill="none" stroke="#000" stroke-width=".3" stroke-dasharray="1.3 .6" stroke-dashoffset=".7">
<path d="M61.2 59.4v1.3M61.2 55.4v1.3M62.2 51v3.6M63.5 59.4v1.3M63.5 56.7v-1.3M64.8 59.4v1.3M64.8 56.7v-1.3M66.2 54.6v-3.6M67.2 56.7v-1.3M68.8 59.4v1.3M68.8 56.7v-1.3M71.3 54.9l-1.2-.4"/>
<path d="M90.3 54.9l1.3-.4M92.8 59.4v1.3M92.8 56.7v-1.3M94.5 59.4v1.3M94.5 55.4v1.3M95.5 51v3.6M96.8 59.4v1.3M96.8 56.7v-1.3M98.2 59.4v1.3M98.2 56.7v-1.3M99.5 54.6v-3.6M100.5 56.7v-1.3"/>
<path d="M182.4 59.4v1.3M182.4 56.7v-1.3M182.8 54.7h3.6M182.8 51v3.6M186.8 54.6v-3.6M187.1 59.4v1.3M187.1 56.7v-1.3M62.2 61.6v3.6M66.2 65.2v-3.6M67.2 60.7v-1.3M71.3 61.2l-1.2 .5M90.3 61.2l1.3 .5"/>
<path d="M95.5 61.6v3.6M99.5 65.2v-3.6M100.5 60.7v-1.3M182.8 61.6v3.6M186.8 65.2v-3.6M72.2 92.7h-1.4M73.5 94.1v1.3M88.2 94.1v1.3M89.5 92.7h1.3M61.2 160.7v1.3M63.5 162v-1.3M64.8 162v-1.3"/>
<path d="M67.2 162v-1.3M94.5 160.7v1.3M96.8 162v-1.3M98.2 162v-1.3M100.5 162v-1.3"/>
</g>
<g fill="none" stroke="#000" stroke-width=".3" stroke-dasharray="1.3 .6" stroke-dashoffset=".4">
<path d="M62 54.6v.8M62.2 54.7h.8M66.3 55.4v-.8M95.3 54.6v.8M99.7 55.4v-.8M181.6 50.6l.8 .2M181.6 54.2l.8 .2M182.6 54.6v.8M184.8 50.6l.7 .2M184.8 54.2l.7 .2M186.9 55.4v-.8M62 60.7v.9"/>
<path d="M66.3 61.6v-.9M95.3 60.7v.9M99.5 61.4h-.8M99.7 61.6v-.9M181.6 66.8l.8 .2M181.6 64.8l.8 .2M182.6 60.7v.9M184.8 66.8l.7 .2M184.8 64.8l.7 .2M186.9 61.6v-.9"/>
</g>
<path d="M184.8 51h-3M184.8 49h-3M187.8 51h-3M187.8 49h-3M184.8 65.2h-3M184.8 67.2h-3M184.8 61.6h-3M187.8 65.2h-3M187.8 67.2h-3M187.8 61.6h-3" fill="none" stroke="#000" stroke-width=".3" stroke-dasharray="1.3 .6" stroke-dashoffset=".1"/>
<path d="M184.8 54.2v-2.8M184.8 64.8v-2.8" fill="none" stroke="#000" stroke-width=".3" stroke-dasharray="1.3 .6" stroke-dashoffset=".2"/>
<path d="M181.6 54.5h6.3M187.9 61.7h-6.3M187.9 65.4h-6.3" fill="none" stroke="#000" stroke-width=".3" stroke-dasharray="1.3 .6" stroke-dashoffset=".3"/>
<path d="M176.4 54.9h16.7M176.4 54.5h16.7M193.1 48.1h-16.7M176.4 69.4h16.7M176.4 68.1h16.7M193.1 61.2h-16.7M193.1 61.7h-16.7" fill="none" stroke="#000" stroke-width=".3" stroke-dasharray="1.3 .6" stroke-dashoffset="-.1"/>
<text font-size="7.3" x="333.7" y="245.9">57-18 ОСТ 24.125.154-01</text>
<text font-size="6.3" x="375.2" y="285.5">ООО &quot;ЗМП&quot;</text>
<g font-size="5.1">
<text x="71.1" y="10.7" transform="rotate(-180 71.1 10.7)">57-18 ОСТ 24.125.154-01</text>
<text x="317.6" y="264.5">Опора скользящая</text>
<text x="380.1" y="265.3">1.33</text>
<text x="402.8" y="265.3">1:3</text>
</g>
<text font-size="4.4" x="314.4" y="281.8">09Г2С ГОСТ 4543-71</text>
<g font-size="3.7">
<text x="183" y="35.9">50</text>
<text x="113.3" y="52" transform="rotate(-90 113.3 52)">8</text>
<text x="81.8" y="55.1">R30</text>
<text x="418.5" y="54.1" transform="rotate(-90 418.5 54.1)">Последняя редакция: 27.11.2013</text>
<text x="96.3" y="77.9">Т3</text>
<text x="105.8" y="77.9">К</text>
<text x="37.5" y="80.9" transform="rotate(-90 37.5 80.9)">112</text>
<text x="44.5" y="82.8" transform="rotate(-90 44.5 82.8)">82</text>
<text x="95.7" y="82">2 места</text>
<text x="160.6" y="83.5" transform="rotate(-90 160.6 83.5)">90 *</text>
<text x="348.1" y="102">3</text>
<text x="79" y="105.9">60</text>
<text x="183" y="104.6">80</text>
<text x="348.1" y="108.7">5</text>
<text x="347.9" y="115.3">4</text>
<text x="348.1" y="122">6</text>
<text x="381.5" y="121.5">1 : 5</text>
<text x="65.8" y="142.2">Поз.2 (Полухомут)</text>
<text x="348.1" y="139">2</text>
<text x="171.5" y="144.3">Поз.3 (Шпилька)</text>
<text x="181.3" y="150">1 : 2</text>
<text x="95.8" y="150.5">34 *</text>
<text x="82" y="159.3">R30</text>
<text x="348.3" y="162.6">1</text>
<text x="78.4" y="171.2">100</text>
<text x="113.3" y="169.6" transform="rotate(-90 113.3 169.6)">4</text>
<text x="151.7" y="173" transform="rotate(-90 151.7 173)">М12</text>
<text x="168.9" y="172.1">30</text>
<text x="78.2" y="178.2">140</text>
<text x="181.4" y="179.4">80</text>
<text x="230.2" y="175.7">1. *Размеры для справок.</text>
<text x="230.2" y="179.2">2. Размер К - по наименьшей толщине металла свариваемых деталей.</text>
<text x="230.2" y="185.6">3. H12; h12</text>
<text x="246.6" y="182.7">+</text>
<text x="249.3" y="185.6">I T/2.</text>
<text x="246.6" y="187.8">-</text>
<text x="235.4" y="193.8">Поз.</text>
<text x="260.9" y="193.8">Обозначение</text>
<text x="321.2" y="193.8">Наименование</text>
<text x="380.7" y="193.8">Вес</text>
<text x="402.2" y="193.8">К-во</text>
<text x="237.9" y="200.6">1</text>
<text x="263.6" y="200.6">227х80х4</text>
<text x="327" y="200.6">Корпус</text>
<text x="380.3" y="200.6">0.57</text>
<text x="405.3" y="200.6">1</text>
<text x="66.5" y="208.9">Поз.2 (Полухомут)</text>
<text x="237.6" y="207.5">2</text>
<text x="263.8" y="207.5">163х50х4</text>
<text x="323.7" y="207.5">Полухомут</text>
<text x="380.2" y="207.5">0.24</text>
<text x="405" y="207.5">2</text>
<text x="72.1" y="212.4">развертка</text>
<text x="237.6" y="214.3">3</text>
<text x="265.5" y="214.3">М12х80</text>
<text x="314.4" y="214.3">Шпилька ГОСТ 9066-75</text>
<text x="380.3" y="214.3">0.07</text>
<text x="405" y="214.3">2</text>
<text x="37.9" y="220.9">R7</text>
<text x="55.1" y="219.8">20</text>
<text x="237.5" y="221.1">4</text>
<text x="312.4" y="221.1">Шайба A.12 ГОСТ 11371-78</text>
<text x="379.4" y="221.1">0.006</text>
<text x="404.9" y="221.1">4</text>
<text x="237.6" y="228">5</text>
<text x="313.5" y="228">Гайка M12 ГОСТ 5915-70</text>
<text x="379.6" y="228">0.017</text>
<text x="404.9" y="228">4</text>
<text x="237.6" y="234.8">6</text>
<text x="313.5" y="234.8">Гайка M12 ГОСТ 5916-70</text>
<text x="379.4" y="234.8">0.009</text>
<text x="404.9" y="234.8">4</text>
<text x="117.2" y="240.6" transform="rotate(-90 117.2 240.6)">50</text>
<text x="58.8" y="256.3">18</text>
<text x="94" y="255.6">4</text>
<text x="78.3" y="263.3">163</text>
<text x="418.5" y="292.1" transform="rotate(-90 418.5 292.1)">Файл: 57-18 ОСТ 24.125.154-01 Конфигурация: 00</text>
</g>
<g font-size="3.6">
<text x="366.2" y="275.3">Лист 1</text>
<text x="386.3" y="275.2">Листов 1</text>
</g>
<g font-size="3.4">
<text x="11.5" y="104.5" transform="rotate(-90 11.5 104.5)">Справ. №</text>
<text x="11.6" y="174.7" transform="rotate(-90 11.6 174.7)">Подп. и дата</text>
<text x="11.4" y="204.9" transform="rotate(-90 11.4 204.9)">Инв. № дубл.</text>
<text x="11.4" y="229.6" transform="rotate(-90 11.4 229.6)">Взам. инв. №</text>
<text x="369" y="255.5">Лит.</text>
<text x="382.8" y="255.5">Масса</text>
<text x="398.4" y="255.8">Масштаб</text>
<text x="11.4" y="259.2" transform="rotate(-90 11.4 259.2)">Подп. и дата</text>
<text x="230.5" y="260.4">Изм.</text>
<text x="238.4" y="260.4">Лист</text>
<text x="251.1" y="260.4">№ докум.</text>
<text x="273" y="260.4">Подп.</text>
<text x="286" y="260.4">Дата</text>
<text x="230.5" y="265.7">Разраб.</text>
<text x="230.5" y="275.7">Т. контр.</text>
<text x="230.6" y="270.7">Пров.</text>
<text x="230.6" y="285.7">Н. контр.</text>
<text x="11.6" y="290" transform="rotate(-90 11.6 290)">Инв. № подл.</text>
<text x="230.6" y="290.8">Утв.</text>
<text x="322.5" y="295">Копировал</text>
<text x="394.6" y="295">Формат А3</text>
</g>
</svg>
